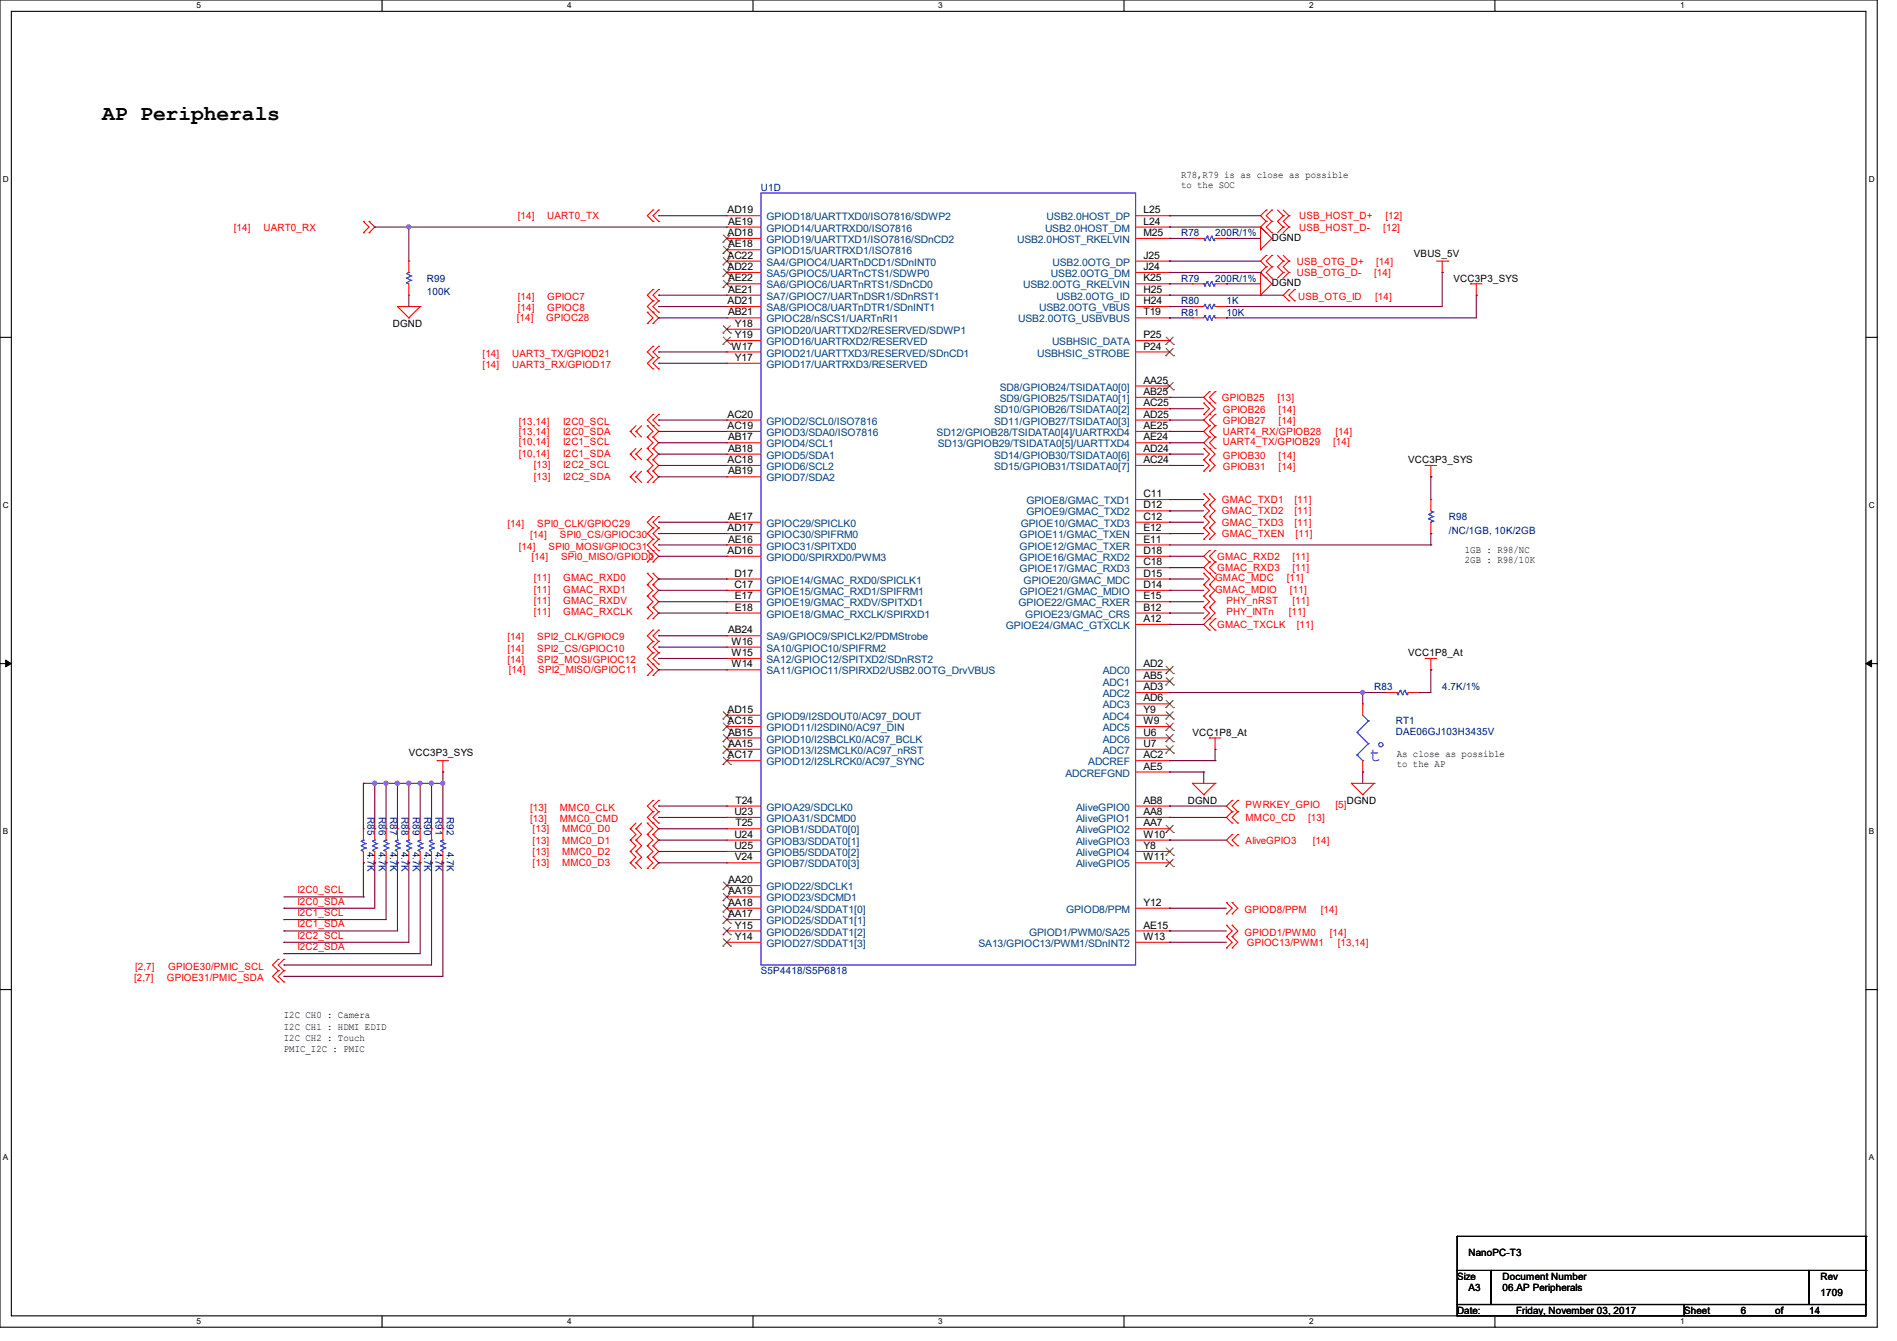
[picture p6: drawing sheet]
<svg xmlns="http://www.w3.org/2000/svg" width="297mm" height="210mm" viewBox="0 0 297 210" stroke-linecap="round" stroke-linejoin="round" font-family="sans-serif">
<path d="M0 0h293.9v207.9h-293.9zM1.8 1.8h290.3v204.3h-290.3z" fill="none" stroke="#000" stroke-width=".17"/>
<g fill="#fff">
<path d="M30.8 .2h.7v1.4h-.7z"/>
<path d="M30.8 206.2h.7v1.4h-.7z"/>
</g>
<path d="M59.8 0v1.8M59.8 206.1v1.8" fill="none" stroke="#000" stroke-width=".17"/>
<g fill="#fff">
<path d="M88.8 .2h.7v1.4h-.7z"/>
<path d="M88.8 206.2h.7v1.4h-.7z"/>
</g>
<path d="M117.9 0v1.8M117.9 206.1v1.8" fill="none" stroke="#000" stroke-width=".17"/>
<g fill="#fff">
<path d="M146.9 .2h.7v1.4h-.7z"/>
<path d="M146.9 206.2h.7v1.4h-.7z"/>
</g>
<path d="M176 0v1.8M176 206.1v1.8" fill="none" stroke="#000" stroke-width=".17"/>
<g fill="#fff">
<path d="M205 .2h.7v1.4h-.7z"/>
<path d="M205 206.2h.7v1.4h-.7z"/>
</g>
<path d="M234.1 0v1.8M234.1 206.1v1.8" fill="none" stroke="#000" stroke-width=".17"/>
<g fill="#fff">
<path d="M263.1 .2h.6v1.4h-.6z"/>
<path d="M263.1 206.2h.6v1.4h-.6z"/>
<path d="M.5 27.3h.9v1.4h-.9z"/>
<path d="M292.6 27.3h.9v1.4h-.9z"/>
<path d="M.5 78.4h.9v1.4h-.9z"/>
<path d="M292.6 78.4h.9v1.4h-.9z"/>
</g>
<path d="M0 52.8h1.8M292.1 52.8h1.8" fill="none" stroke="#000" stroke-width=".17"/>
<g fill="#fff">
<path d="M.5 129.5h.8v1.4h-.8z"/>
<path d="M292.6 129.5h.8v1.4h-.8z"/>
</g>
<path d="M0 103.9h1.8M292.1 103.9h1.8" fill="none" stroke="#000" stroke-width=".17"/>
<path d="M.9 103.4l.9 .5-.9 .5zM292.1 103.9l.9-.5v1z" fill="#000" stroke="#000" stroke-width=".16"/>
<g fill="#fff">
<path d="M.5 180.5h.8v1.4h-.8z"/>
<path d="M292.6 180.5h.8v1.4h-.8z"/>
</g>
<g fill="none" stroke="#000" stroke-width=".17">
<path d="M0 155h1.8M292.1 155h1.8M228.1 199h5.4v5.3h-5.4zM228.1 193.6h.1M228.1 193.6v5.4M228.1 193.6h64M233.5 199h49.8v5.3h-49.8zM283.3 199h8.8v5.3h-8.8zM292.1 193.6h.1M292.1 199h.1M292.1 193.6v5.4M228.1 204.3h35.6v1.8h-35.6z"/>
<path d="M263.7 204.3h28.4v1.8h-28.4z"/>
</g>
<g fill="none" stroke="#f00" stroke-width=".17">
<path d="M56.9 34.7h.1M56.9 36.4h.1M56.9 34.7l.9 .9-.9 .8M57.8 36.4h.1M57.8 34.7h.1M57.8 34.7l.9 .9-.9 .8M102.2 32.9h.1M102.2 34.7h.1M102.2 32.9l-.9 .9 .9 .9M103.1 32.9h.1M103.1 34.7h.1M103.1 32.9l-.9 .9 .9 .9"/>
<path d="M113.8 33.8h.1M113.8 35.6h.1M113.8 37.3h.1M113.8 39.1h.1M113.8 33.8h5.3M113.8 35.6h5.3M113.8 37.3h5.3M113.8 39.1h5.3M177.8 33.8h5.3M177.8 35.6h5.3M177.8 37.3h5.3M183.1 33.8h.1"/>
<path d="M183.1 35.6h.1M183.1 37.3h.1M186.7 37.3h.1M186.7 37.3h1.8M190.2 37.3h1.8M192 37.3h.1M197.4 35.6h.1M197.4 39.1h.1M197.4 35.6v3.5M197.4 35.6l1.7 1.7M198.2 32.9h.1M198.2 34.7h.1"/>
<path d="M198.2 36.4h.1M198.2 32.9l-.8 .9 .8 .9M198.2 34.7l-.8 .9M199.1 37.3h.1M199.1 34.7h.1M199.1 32.9h.1M199.1 36.4h.1M199.1 37.3l-1.7 1.8M199.1 32.9l-.9 .9 .9 .9M199.1 34.7l-.9 .9 .9 .8M200 32.9l.9 .9M200.9 33.8h.1"/>
<path d="M200.9 35.6h.1M200.9 33.8l-.9 .9 .9 .9M200.9 32.9l.9 .9M200.9 35.6l-.9 .8M201.8 33.8h.1M201.8 35.6h.1M201.8 33.8l-.9 .9 .9 .9M201.8 35.6l-.9 .8M62.2 48h.1M62.2 48h3.6M62.2 48l1.8 1.8M64 49.8h.1"/>
<path d="M64 46.2h.1M64 40.9h.1M64 40.9v1.8M64 44.4v1.8M65.8 48h.1M65.8 48l-1.8 1.8M101.3 50.7h.1M101.3 48.9h.1M101.3 48.9l.9 .9-.9 .9M102.2 54.2h.1M102.2 56h.1M102.2 48.9h.1"/>
<path d="M102.2 50.7h.1M102.2 45.3h.1M102.2 47.1h.1M102.2 57.8h.1M102.2 54.2l-.9 .9 .9 .9M102.2 47.1l-.9 .9 1.8 1.8-.9 .9M102.2 45.3l-.9 .9 .9 .9M102.2 56l-.9 .9 .9 .9M103.1 54.2h.1M103.1 56h.1M103.1 45.3h.1M103.1 47.1h.1"/>
<path d="M103.1 57.8h.1M103.1 48.9h.1M103.1 54.2l-.9 .9 .9 .9M103.1 45.3l-.9 .9 .9 .9M103.1 56l-.9 .9 .9 .9M103.1 47.1l-.9 .9 .9 .9M113.8 40.9h.1M113.8 42.7h.1M113.8 44.4h.1M113.8 46.2h.1M113.8 48h.1M113.8 49.8h.1"/>
<path d="M113.8 51.6h.1M113.8 53.3h.1M113.8 55.1h.1M113.8 56.9h.1M113.8 40.9h5.3M113.8 44.4h5.3M113.8 48h5.3M113.8 42.7h5.3M113.8 46.2h5.3M113.8 49.8h5.3M113.8 51.6h5.3M113.8 53.3h5.3"/>
<path d="M113.8 55.1h5.3M113.8 56.9h5.3M177.8 40.9h5.3M177.8 44.4h5.3M177.8 48h5.3M177.8 42.7h5.3M177.8 46.2h5.3M177.8 49.8h5.3M177.8 53.3h5.3M177.8 55.1h5.3M183.1 40.9h.1M183.1 42.7h.1"/>
<path d="M183.1 44.4h.1M183.1 46.2h.1M183.1 48h.1M183.1 49.8h.1M183.1 53.3h.1M183.1 55.1h.1M186.7 44.4h.1M186.7 48h.1M186.7 49.8h.1M186.7 44.4h1.8M186.7 48h1.8M186.7 49.8h1.8"/>
<path d="M190.2 44.4h1.8M190.2 48h1.8M190.2 49.8h1.8M192 44.4h.1M192 48h.1M192 49.8h.1M197.4 42.7h.1M197.4 46.2h.1M197.4 42.7v3.5M197.4 42.7l1.7 1.7M198.2 40h.1M198.2 41.8h.1"/>
<path d="M198.2 43.6h.1M198.2 40l-.8 .9 .8 .9M198.2 41.8l-.8 .9M199.1 44.4h.1M199.1 41.8h.1M199.1 40h.1M199.1 43.6h.1M199.1 44.4l-1.7 1.8M199.1 40l-.9 .9 .9 .9M199.1 41.8l-.9 .9 .9 .9M200 40l.9 .9M200.9 40.9h.1"/>
<path d="M200.9 42.7h.1M200.9 42.7l-.9 .9M200.9 40.9l-.9 .9 .9 .9M200.9 40l.9 .9M201.8 40.9h.1M201.8 42.7h.1M201.8 45.3h.1M201.8 47.1h.1M201.8 45.3l-.9 .9 .9 .9M201.8 40.9l-.9 .9 .9 .9M201.8 42.7l-.9 .9M202.7 47.1h.1"/>
<path d="M202.7 45.3h.1M202.7 45.3l-.9 .9 .9 .9M224.9 40.9h1.8M225.8 42.7h.1M225.8 40.9v1.8M226.7 40.9h.1M230.3 44.4h.1M230.3 44.4h1.7M231.1 46.2h.1M231.1 44.4v1.8M98.7 67.6h.1M98.7 71.1h.1"/>
<path d="M98.7 74.7h.1M98.7 67.6l.9 .9M98.7 71.1l.9 .9M98.7 74.7l.9 .9M99.6 67.6h.1M99.6 71.1h.1M99.6 74.7h.1M99.6 70.2l-.9 .9M99.6 67.6l.9 .9M99.6 66.7l-.9 .9M99.6 73.8l-.9 .9M99.6 71.1l.9 .9"/>
<path d="M99.6 74.7l.9 .9M100.5 66.7l-.9 .9M100.5 70.2l-.9 .9M100.5 73.8l-.9 .9M101.3 68.5h.1M101.3 66.7h.1M101.3 72h.1M101.3 70.2h.1M101.3 73.8h.1M101.3 75.6h.1M101.3 66.7l.9 .9-.9 .9M101.3 70.2l.9 .9-.9 .9"/>
<path d="M101.3 68.5l.9 .8-.9 .9M101.3 72l.9 .9-.9 .9M101.3 73.8l.9 .9-.9 .9M102.2 64.9h.1M102.2 66.7h.1M102.2 68.5h.1M102.2 70.2h.1M102.2 72h.1M102.2 73.8h.1M102.2 75.6h.1M102.2 64.9l-.9 .9 1.8 1.8-.9 .9M102.2 70.2l.9 .9-.9 .9"/>
<path d="M102.2 68.5l.9 .8-.9 .9M102.2 72l.9 .9-.9 .9M102.2 73.8l.9 .9-.9 .9M103.1 64.9h.1M103.1 66.7h.1M103.1 64.9l-.9 .9 .9 .9M113.8 67.6h.1M113.8 65.8h.1M113.8 71.1h.1M113.8 69.3h.1M113.8 74.7h.1M113.8 72.9h.1"/>
<path d="M113.8 72.9h5.3M113.8 67.6h5.3M113.8 65.8h5.3M113.8 71.1h5.3M113.8 69.3h5.3M113.8 74.7h5.3M177.8 72.9h5.3M177.8 67.6h5.3M177.8 65.8h5.3M177.8 71.1h5.3M177.8 69.3h5.3M177.8 60.5h5.3"/>
<path d="M177.8 62.2h5.3M177.8 64h5.3M177.8 78.2h5.3M183.1 60.5h.1M183.1 62.2h.1M183.1 64h.1M183.1 65.8h.1M183.1 67.6h.1M183.1 69.3h.1M183.1 71.1h.1M183.1 72.9h.1M183.1 78.2h.1"/>
<path d="M188.5 70.2h.1M188.5 72h.1M188.5 73.8h.1M188.5 63.1h.1M188.5 64.9h.1M188.5 79.1h.1M188.5 77.3h.1M188.5 70.2l.9 .9-.9 .9M188.5 72l.9 .9-.9 .9M188.5 63.1l.9 .9-.9 .9M188.5 79.1l.9 .9-.9 .9M188.5 77.3l.9 .9-.9 .9"/>
<path d="M189.4 70.2h.1M189.4 68.5h.1M189.4 72h.1M189.4 73.8h.1M189.4 66.7h.1M189.4 64.9h.1M189.4 63.1h.1M189.4 61.3h.1M189.4 79.1h.1M189.4 77.3h.1M189.4 68.5l-.9 .8 1.7 1.8-.8 .9M189.4 72l.8 .9-.8 .9"/>
<path d="M189.4 66.7l-.9 .9 .9 .9M189.4 61.3l-.9 .9 1.7 1.8-1.7 1.8 .9 .9M189.4 79.1l.8 .9-.8 .9M189.4 77.3l.8 .9-.8 .9M190.2 68.5h.1M190.2 70.2h.1M190.2 66.7h.1M190.2 64.9h.1M190.2 63.1h.1M190.2 61.3h.1M190.2 68.5l-.8 .8 .8 .9M190.2 66.7l-.8 .9 .8 .9"/>
<path d="M190.2 64.9l-.8 .9 .8 .9M190.2 61.3l-.8 .9 .8 .9M223.1 72.9h.1M223.1 72.9h1.8M224 74.7h.1M224 78.2h.1M224 72.9v1.8M224 78.2v1.8M101.3 88h.1M101.3 86.2h.1M101.3 95.1h.1M101.3 96.9h.1"/>
<path d="M101.3 93.3h.1M101.3 89.8h.1M101.3 91.6h.1M101.3 86.2l.9 .9-.9 .9M101.3 95.1l.9 .9-.9 .9M101.3 93.3l.9 .9-.9 .9M101.3 89.8l.9 .9-.9 .9M101.3 91.6l.9 .9-.9 .8M102.2 80.9h.1M102.2 82.7h.1M102.2 84.5h.1M102.2 86.2h.1"/>
<path d="M102.2 88h.1M102.2 98.7h.1M102.2 96.9h.1M102.2 95.1h.1M102.2 93.3h.1M102.2 91.6h.1M102.2 89.8h.1M102.2 80.9l-.9 .9 .9 .9M102.2 82.7l-.9 .9 .9 .9M102.2 84.5l-.9 .8 1.8 1.8-.9 .9M102.2 98.7l-.9 .9 .9 .9M102.2 95.1l.9 .9-.9 .9"/>
<path d="M102.2 93.3l.9 .9-.9 .9M102.2 89.8l.9 .9-.9 .9M102.2 91.6l.9 .9-.9 .8M103.1 80.9h.1M103.1 82.7h.1M103.1 84.5h.1M103.1 86.2h.1M103.1 98.7h.1M103.1 80.9l-.9 .9 .9 .9M103.1 82.7l-.9 .9 .9 .9M103.1 84.5l-.9 .8 .9 .9M103.1 98.7l-.9 .9 .9 .9"/>
<path d="M113.8 85.3h.1M113.8 87.1h.1M113.8 81.8h.1M113.8 83.6h.1M113.8 99.6h.1M113.8 90.7h.1M113.8 92.5h.1M113.8 96h.1M113.8 94.2h.1M113.8 85.3h5.3M113.8 87.1h5.3M113.8 81.8h5.3"/>
<path d="M113.8 83.6h5.3M113.8 99.6h5.3M113.8 90.7h5.3M113.8 92.5h5.3M113.8 96h5.3M113.8 94.2h5.3M177.8 85.3h5.3M177.8 87.1h5.3M177.8 81.8h5.3M177.8 83.6h5.3M177.8 80h5.3M177.8 90.7h5.3"/>
<path d="M177.8 92.5h5.3M177.8 88.9h5.3M177.8 96h5.3M177.8 94.2h5.3M177.8 97.8h5.3M183.1 80h.1M183.1 81.8h.1M183.1 83.6h.1M183.1 85.3h.1M183.1 87.1h.1M183.1 88.9h.1M183.1 90.7h.1"/>
<path d="M183.1 92.5h.1M183.1 94.2h.1M183.1 96h.1M183.1 97.8h.1M188.5 80.9h.1M188.5 82.7h.1M188.5 84.5h.1M188.5 91.6h.1M188.5 89.8h.1M188.5 93.3h.1M188.5 96.9h.1M188.5 95.1h.1"/>
<path d="M188.5 80.9l.9 .9-.9 .9M188.5 82.7l.9 .9-.9 .9M188.5 89.8l.9 .9-.9 .9M188.5 91.6l.9 .9-.9 .8M188.5 95.1l.9 .9-.9 .9M188.5 93.3l.9 .9-.9 .9M189.4 80.9h.1M189.4 82.7h.1M189.4 84.5h.1M189.4 96.9h.1M189.4 98.7h.1M189.4 88h.1"/>
<path d="M189.4 89.8h.1M189.4 91.6h.1M189.4 93.3h.1M189.4 86.2h.1M189.4 95.1h.1M189.4 80.9l.8 .9-.8 .9M189.4 82.7l.8 .9-.8 .9M189.4 95.1l.8 .9-1.7 1.8 .9 .9M189.4 88l-.9 .9 1.7 1.8-.8 .9M189.4 91.6l.8 .9-.8 .8M189.4 86.2l-.9 .9 .9 .9M189.4 93.3l.8 .9-.8 .9"/>
<path d="M190.2 98.7h.1M190.2 96.9h.1M190.2 89.8h.1M190.2 88h.1M190.2 86.2h.1M190.2 96.9l-.8 .9 .8 .9M190.2 88l-.8 .9 .8 .9M190.2 86.2l-.8 .9 .8 .9M224 83.6h.1M224 81.8v1.8M68.5 119.1h.1M68.5 119.1h1.7"/>
<path d="M69.3 119.1v1.8M101.3 105.8h.1M101.3 104h.1M101.3 104l.9 .9-.9 .9M102.2 100.5h.1M102.2 102.2h.1M102.2 104h.1M102.2 105.8h.1M102.2 100.5l-.9 .8 .9 .9M102.2 102.2l-.9 .9 1.8 1.8-.9 .9M103.1 100.5h.1M103.1 102.2h.1"/>
<path d="M103.1 104h.1M103.1 100.5l-.9 .8 .9 .9M103.1 102.2l-.9 .9 .9 .9M113.8 103.1h.1M113.8 104.9h.1M113.8 101.3h.1M113.8 112h.1M113.8 113.8h.1M113.8 115.6h.1M113.8 117.3h.1M113.8 119.1h.1M113.8 119.1h5.3"/>
<path d="M113.8 103.1h5.3M113.8 115.6h5.3M113.8 104.9h5.3M113.8 101.3h5.3M113.8 112h5.3M113.8 113.8h5.3M113.8 117.3h5.3M177.8 119.1h5.3M177.8 115.6h5.3M177.8 104.9h5.3M177.8 112h5.3M177.8 113.8h5.3"/>
<path d="M177.8 117.3h5.3M177.8 106.7h5.3M177.8 108.5h5.3M177.8 110.2h5.3M183.1 104.9h.1M183.1 106.7h.1M183.1 108.5h.1M183.1 110.2h.1M183.1 112h.1M183.1 113.8h.1M183.1 115.6h.1M183.1 117.3h.1"/>
<path d="M183.1 119.1h.1M189.4 115.6h.1M189.4 115.6h1.7M190.2 117.3h.1M190.2 115.6v1.7M213.4 110.2h.1M213.4 110.2v1.8M213.4 119.1v1.8M216.9 108.5h.1M216.9 108.5h1.8M220.5 108.5h1.8M222.3 108.5h.1"/>
<path d="M223.1 103.1h.1M223.1 103.1h1.8M224 104.9h.1M224 103.1v1.8M56.9 135.1h.1M56.9 129.8h.1M56.9 129.8v1.8M56.9 133.4v1.7M58.7 135.1h.1M58.7 129.8h.1M58.7 129.8v1.8M58.7 133.4v1.7"/>
<path d="M60.5 135.1h.1M60.5 129.8h.1M60.5 129.8v1.8M60.5 133.4v1.7M62.2 135.1h.1M62.2 129.8h.1M62.2 129.8v1.8M62.2 133.4v1.7M64 135.1h.1M64 129.8h.1M64 129.8v1.8M64 133.4v1.7"/>
<path d="M65.8 135.1h.1M65.8 129.8h.1M65.8 129.8v1.8M65.8 133.4v1.7M67.6 135.1h.1M67.6 129.8h.1M67.6 129.8v1.8M67.6 133.4v1.7M69.3 120.9h.1M69.3 135.1h.1M69.3 129.8h.1M69.3 129.8v1.8"/>
<path d="M69.3 133.4v1.7M98.7 129.8h.1M98.7 131.6h.1M98.7 133.4h.1M98.7 135.1h.1M98.7 131.6l.9 .9-.9 .9M98.7 133.4l.9 .8-.9 .9M98.7 129.8l.9 .9-.9 .9M98.7 135.1l.9 .9M99.6 129.8h.1M99.6 131.6h.1M99.6 133.4h.1"/>
<path d="M99.6 135.1h.1M99.6 133.4l.9 .8-.9 .9M99.6 131.6l.9 .9-.9 .9M99.6 128.9l-.9 .9M99.6 129.8l.9 .9-.9 .9M99.6 135.1l.9 .9M100.5 128.9l-.9 .9M101.3 130.7h.1M101.3 128.9h.1M101.3 132.5h.1M101.3 134.2h.1M101.3 136h.1"/>
<path d="M101.3 128.9l.9 .9-.9 .9M101.3 132.5l.9 .9-.9 .8M101.3 130.7l.9 .9-.9 .9M101.3 134.2l.9 .9-.9 .9M102.2 125.3h.1M102.2 127.1h.1M102.2 128.9h.1M102.2 130.7h.1M102.2 132.5h.1M102.2 134.2h.1M102.2 136h.1M102.2 132.5l.9 .9-.9 .8"/>
<path d="M102.2 130.7l.9 .9-.9 .9M102.2 127.1l-.9 .9 1.8 1.8-.9 .9M102.2 125.3l-.9 .9 .9 .9M102.2 134.2l.9 .9-.9 .9M103.1 125.3h.1M103.1 127.1h.1M103.1 128.9h.1M103.1 125.3l-.9 .9 .9 .9M103.1 127.1l-.9 .9 .9 .9M113.8 133.4h.1M113.8 135.1h.1M113.8 126.2h.1"/>
<path d="M113.8 128h.1M113.8 138.7h.1M113.8 129.8h.1M113.8 131.6h.1M113.8 133.4h5.3M113.8 135.1h5.3M113.8 126.2h5.3M113.8 128h5.3M113.8 138.7h5.3M113.8 129.8h5.3M113.8 131.6h5.3M177.8 133.4h5.3"/>
<path d="M177.8 135.1h5.3M177.8 126.2h5.3M177.8 128h5.3M177.8 129.8h5.3M177.8 131.6h5.3M177.8 120.9h5.3M183.1 120.9h.1M183.1 126.2h.1M183.1 128h.1M183.1 129.8h.1M183.1 131.6h.1M183.1 133.4h.1"/>
<path d="M183.1 135.1h.1M186.7 122.7h.1M186.7 122.7h3.5M186.7 122.7l1.8 1.8M188.5 124.5h.1M190.2 122.7h.1M190.2 122.7l-1.7 1.8M192.9 127.1h.1M192.9 125.3h.1M192.9 128.9h.1M192.9 130.7h.1M192.9 132.5h.1"/>
<path d="M192.9 127.1l-.9 .9 .9 .9M192.9 125.3l-.9 .9 .9 .9M192.9 130.7l-.9 .9 .9 .9M193.8 125.3h.1M193.8 127.1h.1M193.8 128.9h.1M193.8 132.5h.1M193.8 130.7h.1M193.8 125.3l-.9 .9 .9 .9M193.8 127.1l-.9 .9 .9 .9M193.8 130.7l-.9 .9 .9 .9M211.6 122.7h.1"/>
<path d="M211.6 122.7h3.5M211.6 122.7l1.8 1.8M213.4 124.5h.1M213.4 120.9h.1M215.1 122.7h.1M215.1 122.7l-1.7 1.8M43.6 152h.1M43.6 153.8h.1M43.6 150.2h.1M43.6 150.2l-.9 .9 .9 .9M43.6 152l-.9 .9 .9 .9M44.5 152h.1"/>
<path d="M44.5 153.8h.1M44.5 150.2h.1M44.5 152l-.9 .9 .9 .9M44.5 150.2l-.9 .9 .9 .9M113.8 142.2h.1M113.8 144h.1M113.8 145.8h.1M113.8 147.6h.1M113.8 140.5h.1M113.8 142.2h5.3M113.8 144h5.3M113.8 145.8h5.3"/>
<path d="M113.8 147.6h5.3M113.8 140.5h5.3M177.8 142.2h5.3M177.8 145.8h5.3M177.8 147.6h5.3M183.1 145.8h.1M183.1 147.6h.1M183.1 142.2h.1M192 146.7h.1M192 148.5h.1M192 144.9h.1M192 141.4h.1"/>
<path d="M192 143.1h.1M192 146.7l.9 .9-.9 .9M192 144.9l.9 .9-.9 .9M192 141.4l.9 .8-.9 .9M192.9 146.7h.1M192.9 148.5h.1M192.9 144.9h.1M192.9 141.4h.1M192.9 143.1h.1M192.9 146.7l.9 .9-.9 .9M192.9 144.9l.9 .9-.9 .9M192.9 141.4l.9 .8-.9 .9"/>
</g>
<g fill="none" stroke="#00f" stroke-width=".17">
<path d="M119.1 30.2h58.7v120.9h-58.7zM188.5 37.3h.1M188.5 37.3l.1 .4M188.6 37.7h.1M189 37h.1M189 37l.4 .7M189 37l-.4 .7M189.4 37.7h.1M189.7 37h.1M189.7 37l.4 .7M189.7 37l-.3 .7M190.1 37.7h.1"/>
<path d="M190.2 37.3l-.1 .4M63.7 44.3h.1M63.7 43.6h.1M63.7 42.8h.1M63.7 44.3l.3 .1M63.7 43.6l.6 .3M63.7 42.8l.6 .4M64 42.7h.1M64 42.7l-.3 .1M64.3 43.9h.1M64.3 43.2h.1M64.3 43.9l-.6 .4"/>
<path d="M64.3 43.2l-.6 .4M188.5 44.4h.1M188.5 44.4l.1 .4M188.6 44.8h.1M188.6 47.7h.1M188.6 49.4h.1M188.6 47.7l-.1 .3M188.6 47.7l.4 .6M188.6 49.4l-.1 .4M188.6 49.4l.4 .7M189 44.1h.1M189 48.3h.1"/>
<path d="M189 50.1h.1M189 44.1l.4 .7M189 44.1l-.4 .7M189.4 44.8h.1M189.4 47.7h.1M189.4 49.4h.1M189.4 47.7l-.4 .6M189.4 47.7l.3 .6M189.4 49.4l-.4 .7M189.4 49.4l.3 .7M189.7 44.1h.1M189.7 48.3h.1"/>
<path d="M189.7 50.1h.1M189.7 44.1l.4 .7M189.7 44.1l-.3 .7M190.1 44.8h.1M190.1 47.7h.1M190.1 49.4h.1M190.1 47.7l-.4 .6M190.1 47.7l.1 .3M190.1 49.4l-.4 .7M190.1 49.4l.1 .4M190.2 48h.1M190.2 49.8h.1"/>
<path d="M190.2 44.4l-.1 .4M223.7 80.6h.1M223.7 81.2h.1M223.7 80.6l.7 .3M223.7 81.2l.7 .4M224 81.8h.1M224 80l.4 .2M224.4 80.2h.1M224.4 80.9h.1M224.4 81.6h.1M224.4 80.2l-.7 .4M224.4 80.9l-.7 .3"/>
<path d="M224.4 81.6l-.4 .2M212.5 114.7h.1M212.5 118.2h.1M212.5 114.7l1.7 1.8M212.5 118.2l.9 .9M213.4 119.1h.1M213.4 112l.8 .9M214.2 112.9h.1M214.2 116.5h.1M214.2 112.9l-1.7 1.8M214.2 116.5l-1.7 1.7M218.7 108.5h.1"/>
<path d="M218.7 108.5l.2 .3M218.9 108.8h.1M219.2 108.1h.1M219.2 108.1l.4 .7M219.2 108.1l-.3 .7M219.6 108.8h.1M219.9 108.1h.1M219.9 108.1l.4 .7M219.9 108.1l-.3 .7M220.3 108.8h.1M220.5 108.5l-.2 .3M56.6 133.2h.1"/>
<path d="M56.6 132.5h.1M56.6 131.7h.1M56.6 133.2l.3 .2M56.6 132.5l.6 .3M56.6 131.7l.6 .4M56.9 131.6h.1M56.9 131.6l-.3 .1M57.2 132.8h.1M57.2 132.1h.1M57.2 132.8l-.6 .4M57.2 132.1l-.6 .4M58.3 133.2h.1"/>
<path d="M58.3 132.5h.1M58.3 131.7h.1M58.3 133.2l.4 .2M58.3 132.5l.7 .3M58.3 131.7l.7 .4M58.7 131.6h.1M58.7 131.6l-.4 .1M59 132.8h.1M59 132.1h.1M59 132.8l-.7 .4M59 132.1l-.7 .4M60.1 133.2h.1"/>
<path d="M60.1 132.5h.1M60.1 131.7h.1M60.1 133.2l.4 .2M60.1 132.5l.7 .3M60.1 131.7l.7 .4M60.5 131.6h.1M60.5 131.6l-.4 .1M60.8 132.8h.1M60.8 132.1h.1M60.8 132.8l-.7 .4M60.8 132.1l-.7 .4M61.9 133.2h.1"/>
<path d="M61.9 132.5h.1M61.9 131.7h.1M61.9 133.2l.3 .2M61.9 132.5l.7 .3M61.9 131.7l.7 .4M62.2 131.6h.1M62.2 131.6l-.3 .1M62.6 132.8h.1M62.6 132.1h.1M62.6 132.8l-.7 .4M62.6 132.1l-.7 .4M63.7 133.2h.1"/>
<path d="M63.7 132.5h.1M63.7 131.7h.1M63.7 133.2l.3 .2M63.7 132.5l.6 .3M63.7 131.7l.6 .4M64 131.6h.1M64 131.6l-.3 .1M64.3 132.8h.1M64.3 132.1h.1M64.3 132.8l-.6 .4M64.3 132.1l-.6 .4M65.4 133.2h.1"/>
<path d="M65.4 132.5h.1M65.4 131.7h.1M65.4 133.2l.4 .2M65.4 132.5l.7 .3M65.4 131.7l.7 .4M65.8 131.6h.1M65.8 131.6l-.4 .1M66.1 132.8h.1M66.1 132.1h.1M66.1 132.8l-.7 .4M66.1 132.1l-.7 .4M67.2 133.2h.1"/>
<path d="M67.2 132.5h.1M67.2 131.7h.1M67.2 133.2l.4 .2M67.2 132.5l.7 .3M67.2 131.7l.7 .4M67.6 131.6h.1M67.6 131.6l-.4 .1M67.9 132.8h.1M67.9 132.1h.1M67.9 132.8l-.7 .4M67.9 132.1l-.7 .4M69 133.2h.1"/>
<path d="M69 132.5h.1M69 131.7h.1M69 133.2l.3 .2M69 132.5l.7 .3M69 131.7l.7 .4M69.3 131.6h.1M69.3 131.6l-.3 .1M69.7 132.8h.1M69.7 132.1h.1M69.7 132.8l-.7 .4M69.7 132.1l-.7 .4"/>
<circle cx="216.2" cy="116.6" r=".34"/>
</g>
<g fill="none" stroke="#7f3f00" stroke-width=".16">
<path d="M113.2 37.9h.1M113.2 39.7h.1M113.2 36.8l1.2 1.1M113.2 38.6l1.2 1.1M114.3 36.8l-1.1 1.1M114.3 38.6l-1.1 1.1M114.4 37.9h.1M114.4 39.7h.1M113.2 41.5h.1M113.2 43.3h.1M113.2 45h.1M113.2 52.2h.1"/>
<path d="M113.2 53.9h.1M113.2 40.3l1.2 1.2M113.2 42.1l1.2 1.2M113.2 43.9l1.2 1.1M113.2 51l1.2 1.2M113.2 52.8l1.2 1.1M114.3 40.3l-1.1 1.2M114.3 42.1l-1.1 1.2M114.3 43.9l-1.1 1.1M114.3 51l-1.1 1.2M114.3 52.8l-1.1 1.1M114.4 41.5h.1"/>
<path d="M114.4 43.3h.1M114.4 45h.1M114.4 52.2h.1M114.4 53.9h.1M182.5 53.9h.1M182.5 55.7h.1M182.6 52.8l1.1 1.1M182.6 54.6l1.1 1.1M182.6 59.9l1.1 1.1M183.7 52.8l-1.2 1.1M183.7 54.6l-1.2 1.1M183.7 59.9l-1.2 1.1"/>
<path d="M183.7 53.9h.1M183.7 55.7h.1M182.5 61h.1M183.7 61h.1M113.2 112.6h.1M113.2 114.4h.1M113.2 116.2h.1M113.2 117.9h.1M113.2 119.7h.1M113.2 111.5l1.2 1.1M113.2 113.2l1.2 1.2M113.2 115l1.2 1.2"/>
<path d="M113.2 116.8l1.2 1.1M113.2 118.6l1.2 1.1M114.3 111.5l-1.1 1.1M114.3 113.2l-1.1 1.2M114.3 115l-1.1 1.2M114.3 116.8l-1.1 1.1M114.3 118.6l-1.1 1.1M114.4 112.6h.1M114.4 114.4h.1M114.4 116.2h.1M114.4 117.9h.1M114.4 119.7h.1"/>
<path d="M182.5 105.5h.1M182.5 107.3h.1M182.5 110.8h.1M182.5 112.6h.1M182.5 114.4h.1M182.5 116.2h.1M182.5 117.9h.1M182.6 104.4l1.1 1.1M182.6 106.1l1.1 1.2M182.6 109.7l1.1 1.1M182.6 111.5l1.1 1.1M182.6 113.2l1.1 1.2"/>
<path d="M182.6 115l1.1 1.2M182.6 116.8l1.1 1.1M183.7 104.4l-1.2 1.1M183.7 106.1l-1.2 1.2M183.7 109.7l-1.2 1.1M183.7 111.5l-1.2 1.1M183.7 113.2l-1.2 1.2M183.7 115l-1.2 1.2M183.7 116.8l-1.2 1.1M183.7 105.5h.1M183.7 107.3h.1M183.7 110.8h.1"/>
<path d="M183.7 112.6h.1M183.7 114.4h.1M183.7 116.2h.1M183.7 117.9h.1M113.2 139.3h.1M113.2 138.1l1.2 1.2M113.2 139.9l1.2 1.2M114.3 138.1l-1.1 1.2M114.3 139.9l-1.1 1.2M114.4 139.3h.1M182.5 130.4h.1M182.5 133.9h.1"/>
<path d="M182.5 135.7h.1M182.6 129.2l1.1 1.2M182.6 132.8l1.1 1.1M182.6 134.6l1.1 1.1M183.7 129.2l-1.2 1.2M183.7 132.8l-1.2 1.1M183.7 134.6l-1.2 1.1M183.7 130.4h.1M183.7 133.9h.1M183.7 135.7h.1M113.2 142.8h.1M113.2 144.6h.1"/>
<path d="M113.2 146.4h.1M113.2 148.2h.1M113.2 141.1h.1M113.2 141.7l1.2 1.1M113.2 143.5l1.2 1.1M113.2 145.2l1.2 1.2M113.2 147l1.2 1.2M114.3 141.7l-1.1 1.1M114.3 143.5l-1.1 1.1M114.3 145.2l-1.1 1.2M114.3 147l-1.1 1.2M114.4 142.8h.1"/>
<path d="M114.4 144.6h.1M114.4 146.4h.1M114.4 148.2h.1M114.4 141.1h.1"/>
</g>
<g fill="none" stroke="#7f003f" stroke-width=".17">
<path d="M58.7 35.6h.1M58.7 35.6h55.1M64 35.6h.1M64 35.6v5.3M103.1 33.8h.1M103.1 33.8h10.7M183.1 33.8h.1M183.1 35.6h.1M183.1 37.3h.1M183.1 33.8h14.3M183.1 35.6h14.3M183.1 37.3h3.6"/>
<path d="M192 37.3h.1M192 37.3h5.4M64 48h.1M64 46.2v1.8M103.1 55.1h.1M103.1 49.8h.1M103.1 46.2h.1M103.1 56.9h.1M103.1 48h.1M103.1 55.1h10.7M103.1 49.8h10.7M103.1 46.2h10.7"/>
<path d="M103.1 48h10.7M103.1 56.9h10.7M183.1 44.4h.1M183.1 49.8h.1M183.1 40.9h.1M183.1 42.7h.1M183.1 46.2h.1M183.1 48h.1M183.1 49.8h3.6M183.1 44.4h3.6M183.1 40.9h14.3M183.1 42.7h14.3"/>
<path d="M183.1 46.2h17.8M183.1 48h3.6M192 49.8h.1M192 44.4h.1M192 48h.1M192 44.4h5.4M225.8 42.7h.1M225.8 42.7v5.3h-33.8M231.1 46.2h.1M231.1 46.2v3.6h-39.1M103.1 72.9h.1M103.1 74.7h.1"/>
<path d="M103.1 65.8h.1M103.1 67.6h.1M103.1 69.3h.1M103.1 71.1h.1M103.1 72.9h10.7M103.1 74.7h10.7M103.1 65.8h10.7M103.1 67.6h10.7M103.1 69.3h10.7M103.1 71.1h10.7M183.1 69.3h.1M183.1 71.1h.1"/>
<path d="M183.1 72.9h.1M183.1 67.6h.1M183.1 65.8h.1M183.1 62.2h.1M183.1 64h.1M183.1 78.2h.1M183.1 72.9h5.4M183.1 65.8h5.4M183.1 67.6h5.4M183.1 69.3h5.4M183.1 71.1h5.4M183.1 62.2h5.4"/>
<path d="M183.1 64h5.4M183.1 78.2h5.4M224 74.7h.1M224 74.7v3.5M103.1 81.8h.1M103.1 83.6h.1M103.1 85.3h.1M103.1 87.1h.1M103.1 99.6h.1M103.1 96h.1M103.1 94.2h.1M103.1 90.7h.1"/>
<path d="M103.1 92.5h.1M103.1 81.8h10.7M103.1 83.6h10.7M103.1 85.3h10.7M103.1 87.1h10.7M103.1 99.6h10.7M103.1 96h10.7M103.1 92.5h10.7M103.1 90.7h10.7M103.1 94.2h10.7M183.1 96h.1M183.1 92.5h.1"/>
<path d="M183.1 90.7h.1M183.1 83.6h.1M183.1 80h.1M183.1 97.8h.1M183.1 88.9h.1M183.1 87.1h.1M183.1 81.8h.1M183.1 94.2h.1M183.1 81.8h5.4M183.1 83.6h5.4M183.1 85.3h40.9M183.1 87.1h5.4"/>
<path d="M183.1 96h5.4M183.1 92.5h5.4M183.1 90.7h5.4M183.1 80h5.4M183.1 97.8h5.4M183.1 88.9h5.4M183.1 94.2h5.4M224 85.3h.1M224 83.6h.1M224 83.6v1.7M103.1 101.3h.1M103.1 103.1h.1"/>
<path d="M103.1 104.9h.1M103.1 101.3h10.7M103.1 103.1h10.7M103.1 104.9h10.7M183.1 108.5h.1M183.1 108.5h33.8M183.1 119.1h7.1M190.2 117.3h.1M190.2 119.1h.1M190.2 117.3v1.8M213.4 108.5h.1M213.4 108.5v1.7"/>
<path d="M222.3 108.5h.1M224 104.9h.1M224 104.9v3.6h-1.7M56.9 122.7h.1M56.9 135.1h.1M56.9 122.7h12.4M56.9 122.7v7.1M56.9 135.1v5.4M58.7 122.7h.1M58.7 135.1h.1M58.7 135.1v7.1h-14.2M58.7 122.7v7.1"/>
<path d="M60.5 122.7h.1M60.5 135.1h.1M60.5 135.1v8.9h-16M60.5 122.7v7.1M62.2 122.7h.1M62.2 135.1h.1M62.2 135.1v10.7h-17.7M62.2 122.7v7.1M64 122.7h.1M64 135.1h.1M64 135.1v12.5h-19.5M64 122.7v7.1"/>
<path d="M65.8 135.1h.1M65.8 122.7h.1M65.8 135.1v14.3h-21.3M65.8 122.7v7.1M67.6 122.7h.1M67.6 135.1h.1M67.6 122.7v7.1M67.6 135.1v16h-23.1M69.3 120.9h.1M69.3 122.7h.1M69.3 135.1h.1M69.3 120.9v8.9"/>
<path d="M69.3 135.1v17.8h-24.8M103.1 126.2h.1M103.1 129.8h.1M103.1 131.6h.1M103.1 133.4h.1M103.1 135.1h.1M103.1 128h.1M103.1 128h10.7M103.1 126.2h10.7M103.1 129.8h10.7M103.1 131.6h10.7M103.1 133.4h10.7"/>
<path d="M103.1 135.1h10.7M183.1 128h.1M183.1 126.2h.1M183.1 120.9h.1M183.1 131.6h.1M183.1 128h8.9M183.1 126.2h8.9M183.1 131.6h8.9M183.1 120.9h5.4M188.5 120.9h.1M188.5 120.9v1.8M213.4 120.9h.1"/>
<path d="M213.4 120.9v1.8M44.5 142.2h.1M44.5 144h.1M44.5 145.8h.1M44.5 147.6h.1M44.5 149.4h.1M44.5 151.1h.1M44.5 152.9h.1M44.5 140.5h12.4M56.9 140.5h.1M183.1 147.6h.1M183.1 145.8h.1"/>
<path d="M183.1 142.2h.1M183.1 147.6h8.9M183.1 145.8h8.9M183.1 142.2h8.9"/>
</g>
<g fill="#f0f" stroke="#f0f" stroke-width=".17">
<circle cx="64" cy="35.5" r=".32"/>
<circle cx="64" cy="122.7" r=".32"/>
<circle cx="62.2" cy="122.7" r=".32"/>
<circle cx="58.7" cy="122.7" r=".32"/>
<circle cx="60.4" cy="122.7" r=".32"/>
<circle cx="65.8" cy="122.7" r=".32"/>
<circle cx="69.3" cy="122.7" r=".32"/>
<circle cx="67.5" cy="122.7" r=".32"/>
<circle cx="213.3" cy="108.4" r=".32"/>
</g>
<text font-size="3.3" x="16" y="18.8">AP Peripherals</text>
<text font-size="3.2" fill="#00f" x="214.4" y="119.1">t</text>
<g font-size="1.6" fill="#00007f">
<text x="119.1" y="29.9">U1D</text>
<text x="184.9" y="37">R78</text>
<text x="190.3" y="37">200R/1%</text>
<text x="66.8" y="44.1">R99</text>
<text x="66.8" y="46.2">100K</text>
<text x="184.9" y="44.1">R79</text>
<text x="184.9" y="47.7">R80</text>
<text x="190.3" y="44.1">200R/1%</text>
<text x="192" y="47.7">1K</text>
<text x="184.9" y="49.4">R81</text>
<text x="192" y="49.4">10K</text>
<text x="226.9" y="81.4">R98</text>
<text x="226.9" y="83.6">/NC/1GB, 10K/2GB</text>
<text x="215.1" y="108.1">R83</text>
<text x="218.5" y="113.5">RT1</text>
<text x="225.8" y="108.1">4.7K/1%</text>
<text x="218.5" y="115.1">DAE06GJ103H3435V</text>
<text x="57.5" y="128" transform="rotate(90 57.5 128)">R85</text>
<text x="59.3" y="128" transform="rotate(90 59.3 128)">R86</text>
<text x="61.1" y="128" transform="rotate(90 61.1 128)">R87</text>
<text x="62.9" y="128" transform="rotate(90 62.9 128)">R88</text>
<text x="64.6" y="128" transform="rotate(90 64.6 128)">R89</text>
<text x="66.4" y="128" transform="rotate(90 66.4 128)">R90</text>
<text x="68.2" y="128" transform="rotate(90 68.2 128)">R91</text>
<text x="70" y="128" transform="rotate(90 70 128)">R92</text>
<text x="57.5" y="133.4" transform="rotate(90 57.5 133.4)">4.7K</text>
<text x="59.3" y="133.4" transform="rotate(90 59.3 133.4)">4.7K</text>
<text x="61.1" y="133.4" transform="rotate(90 61.1 133.4)">4.7K</text>
<text x="62.9" y="133.4" transform="rotate(90 62.9 133.4)">4.7K</text>
<text x="64.6" y="133.4" transform="rotate(90 64.6 133.4)">4.7K</text>
<text x="66.4" y="133.4" transform="rotate(90 66.4 133.4)">4.7K</text>
<text x="68.2" y="133.4" transform="rotate(90 68.2 133.4)">4.7K</text>
<text x="70" y="133.4" transform="rotate(90 70 133.4)">4.7K</text>
<text x="119.1" y="152.6">S5P4418/S5P6818</text>
</g>
<g font-size="1.6">
<text x="184.9" y="27.9">R78,R79 is as close as possible</text>
<text x="184.9" y="29.5">to the SOC</text>
<text x="113.9" y="33.4">AD19</text>
<text x="114" y="35.2">AE19</text>
<text x="179" y="33.4">L25</text>
<text x="179" y="35.2">L24</text>
<text x="113.9" y="37">AD18</text>
<text x="113.9" y="40.5">AC22</text>
<text x="114" y="38.7">AE18</text>
<text x="179" y="37">M25</text>
<text x="179" y="40.5">J25</text>
<text x="199.1" y="37.7">DGND</text>
<text x="221.4" y="40.2">VBUS_5V</text>
<text x="113.9" y="42.3">AD22</text>
<text x="113.9" y="47.6">AD21</text>
<text x="114" y="44.1">AE22</text>
<text x="114" y="45.8">AE21</text>
<text x="179" y="42.3">J24</text>
<text x="179" y="44.1">K25</text>
<text x="179" y="45.8">H25</text>
<text x="179" y="47.6">H24</text>
<text x="199.1" y="44.8">DGND</text>
<text x="227.6" y="44.1">VCC3P3_SYS</text>
<text x="61.5" y="51.2">DGND</text>
<text x="114" y="49.4">AB21</text>
<text x="115.1" y="51.2">Y18</text>
<text x="115.1" y="53">Y19</text>
<text x="179" y="49.4">T19</text>
<text x="179" y="53">P25</text>
<text x="114.5" y="54.7">W17</text>
<text x="115.1" y="56.5">Y17</text>
<text x="179" y="54.7">P24</text>
<text x="113.9" y="65.4">AC20</text>
<text x="179" y="60.1">AA25</text>
<text x="179" y="61.8">AB25</text>
<text x="179" y="63.6">AC25</text>
<text x="179" y="65.4">AD25</text>
<text x="113.9" y="67.2">AC19</text>
<text x="114" y="70.7">AB18</text>
<text x="114" y="69">AB17</text>
<text x="179" y="67.2">AE25</text>
<text x="179" y="69">AE24</text>
<text x="179" y="70.7">AD24</text>
<text x="113.9" y="72.5">AC18</text>
<text x="114" y="74.3">AB19</text>
<text x="179" y="72.5">AC24</text>
<text x="179" y="77.9">C11</text>
<text x="220.5" y="72.6">VCC3P3_SYS</text>
<text x="113.9" y="83.2">AD17</text>
<text x="114" y="81.4">AE17</text>
<text x="179" y="79.6">D12</text>
<text x="179" y="81.4">C12</text>
<text x="179" y="83.2">E12</text>
<text x="113.9" y="86.7">AD16</text>
<text x="114" y="85">AE16</text>
<text x="179" y="85">E11</text>
<text x="179" y="86.7">D18</text>
<text x="179" y="88.5">C18</text>
<text x="229.4" y="86.6">1GB : R98/NC</text>
<text x="229.4" y="88.1">2GB : R98/10K</text>
<text x="115" y="90.3">D17</text>
<text x="115" y="92.1">C17</text>
<text x="115.1" y="95.6">E18</text>
<text x="115.1" y="93.9">E17</text>
<text x="179" y="90.3">D15</text>
<text x="179" y="92.1">D14</text>
<text x="179" y="93.9">E15</text>
<text x="179" y="95.6">B12</text>
<text x="114" y="99.2">AB24</text>
<text x="114.5" y="101">W16</text>
<text x="179" y="97.4">A12</text>
<text x="114.5" y="102.7">W15</text>
<text x="114.5" y="104.5">W14</text>
<text x="179" y="104.5">AD2</text>
<text x="179" y="106.3">AB5</text>
<text x="220.5" y="102.8">VCC1P8_At</text>
<text x="113.9" y="111.6">AD15</text>
<text x="113.9" y="113.4">AC15</text>
<text x="179" y="108.1">AD3</text>
<text x="179" y="109.9">AD6</text>
<text x="179" y="111.6">Y9</text>
<text x="179" y="113.4">W9</text>
<text x="64" y="118.4">VCC3P3_SYS</text>
<text x="113.9" y="118.7">AC17</text>
<text x="114" y="115.2">AB15</text>
<text x="114" y="117">AA15</text>
<text x="179" y="115.2">U6</text>
<text x="179" y="117">U7</text>
<text x="179" y="118.7">AC2</text>
<text x="186.7" y="115.2">VCC1P8_At</text>
<text x="218.7" y="118.6">As close as possible</text>
<text x="115.1" y="125.9">T24</text>
<text x="179" y="120.5">AE5</text>
<text x="179" y="125.9">AB8</text>
<text x="186" y="125.9">DGND</text>
<text x="210.9" y="125.9">DGND</text>
<text x="218.7" y="120.1">to the AP</text>
<text x="115" y="127.6">U23</text>
<text x="115" y="131.2">U24</text>
<text x="115.1" y="129.4">T25</text>
<text x="179" y="127.6">AA8</text>
<text x="179" y="129.4">AA7</text>
<text x="179" y="131.2">W10</text>
<text x="115" y="133">U25</text>
<text x="115.1" y="134.7">V24</text>
<text x="179" y="133">Y8</text>
<text x="179" y="134.7">W11</text>
<text x="114" y="141.9">AA18</text>
<text x="114" y="143.6">AA17</text>
<text x="114" y="138.3">AA20</text>
<text x="114" y="140.1">AA19</text>
<text x="179" y="141.9">Y12</text>
<text x="115.1" y="145.4">Y15</text>
<text x="115.1" y="147.2">Y14</text>
<text x="179" y="145.4">AE15</text>
<text x="179" y="147.2">W13</text>
<text x="44.4" y="159.5">I2C CH0 : Camera</text>
<text x="44.4" y="161.2">I2C CH1 : HDMI EDID</text>
<text x="44.4" y="163">I2C CH2 : Touch</text>
<text x="44.4" y="164.8">PMIC_I2C : PMIC</text>
<text x="229.9" y="196.7">NanoPC-T3</text>
<text x="228.1" y="200.4">Size</text>
<text x="229.9" y="202.2">A3</text>
<text x="235.2" y="200.4">Document Number</text>
<text x="235.2" y="202.2">06.AP Peripherals</text>
<text x="285" y="202.9">1709</text>
<text x="285" y="200.4">Rev</text>
<text x="228.1" y="205.7">Date:</text>
<text x="237.4" y="205.7">Friday, November 03, 2017</text>
<text x="263.7" y="205.7">Sheet</text>
<text x="272.6" y="205.7">6</text>
<text x="277.9" y="205.7">of</text>
<text x="283.2" y="205.7">14</text>
</g>
<g font-size="1.6" fill="#f00">
<text x="81.1" y="34.3">[14]</text>
<text x="85.7" y="34.3">UART0_TX</text>
<text x="203.4" y="34.3">USB_HOST_D+</text>
<text x="216.9" y="34.3">[12]</text>
<text x="36.6" y="36.1">[14]</text>
<text x="41.2" y="36.1">UART0_RX</text>
<text x="203" y="41.4">USB_OTG_D+</text>
<text x="203.4" y="36.1">USB_HOST_D-</text>
<text x="215.5" y="41.4">[14]</text>
<text x="216.6" y="36.1">[12]</text>
<text x="81.1" y="46.9">[14]</text>
<text x="85.7" y="46.9">GPIOC7</text>
<text x="203" y="43.2">USB_OTG_D-</text>
<text x="203.2" y="46.9">USB_OTG_ID</text>
<text x="215.1" y="43.2">[14]</text>
<text x="215.3" y="46.9">[14]</text>
<text x="80.9" y="50.3">[14]</text>
<text x="81.1" y="48.7">[14]</text>
<text x="85.5" y="50.3">GPIOC28</text>
<text x="85.7" y="48.7">GPIOC8</text>
<text x="75.6" y="55.8">[14]</text>
<text x="75.6" y="57.6">[14]</text>
<text x="80.2" y="55.8">UART3_TX/GPIOD21</text>
<text x="80.2" y="57.6">UART3_RX/GPIOD17</text>
<text x="191.3" y="62.8">GPIOB25</text>
<text x="191.5" y="64.7">GPIOB26</text>
<text x="200" y="62.8">[13]</text>
<text x="200.2" y="64.7">[14]</text>
<text x="81.2" y="66.5">[13,14]</text>
<text x="81.2" y="68.1">[13,14]</text>
<text x="81.2" y="71.5">[10,14]</text>
<text x="81.2" y="69.7">[10,14]</text>
<text x="88.2" y="66.5">I2C0_SCL</text>
<text x="88.2" y="68.1">I2C0_SDA</text>
<text x="88.2" y="71.5">I2C1_SDA</text>
<text x="88.2" y="69.7">I2C1_SCL</text>
<text x="191.5" y="69.7">UART4_TX/GPIOB29</text>
<text x="191.5" y="71.8">GPIOB30</text>
<text x="191.5" y="68.1">UART4_RX/GPIOB28</text>
<text x="191.5" y="66.3">GPIOB27</text>
<text x="200.2" y="71.8">[14]</text>
<text x="200.2" y="66.3">[14]</text>
<text x="208.8" y="69.7">[14]</text>
<text x="209.1" y="68.1">[14]</text>
<text x="83.6" y="73.3">[13]</text>
<text x="83.6" y="75.2">[13]</text>
<text x="88.2" y="73.3">I2C2_SCL</text>
<text x="88.2" y="75.2">I2C2_SDA</text>
<text x="191.5" y="73.6">GPIOB31</text>
<text x="200.2" y="73.6">[14]</text>
<text x="79.5" y="82.5">[14]</text>
<text x="84.1" y="82.5">SPI0_CLK/GPIOC29</text>
<text x="191.3" y="82.3">GMAC_TXD3</text>
<text x="191.3" y="80.6">GMAC_TXD2</text>
<text x="191.3" y="78.8">GMAC_TXD1</text>
<text x="202.7" y="82.3">[11]</text>
<text x="202.7" y="80.6">[11]</text>
<text x="202.7" y="78.8">[11]</text>
<text x="81.2" y="86.1">[14]</text>
<text x="83" y="84.3">[14]</text>
<text x="83.2" y="87.7">[14]</text>
<text x="85.9" y="86.1">SPI0_MOSI/GPIOC31</text>
<text x="87.7" y="84.3">SPI0_CS/GPIOC30</text>
<text x="87.8" y="87.7">SPI0_MISO/GPIOD0</text>
<text x="190.6" y="89.4">GMAC_RXD3</text>
<text x="190.6" y="87.7">GMAC_RXD2</text>
<text x="191.3" y="84.1">GMAC_TXEN</text>
<text x="202.4" y="89.4">[11]</text>
<text x="202.4" y="87.7">[11]</text>
<text x="202.9" y="84.1">[11]</text>
<text x="83.6" y="94.6">[11]</text>
<text x="83.6" y="91.1">[11]</text>
<text x="83.6" y="92.8">[11]</text>
<text x="88.2" y="94.6">GMAC_RXDV</text>
<text x="88.2" y="91.1">GMAC_RXD0</text>
<text x="88.2" y="92.8">GMAC_RXD1</text>
<text x="190.2" y="91.1">GMAC_MDC</text>
<text x="190.2" y="92.8">GMAC_MDIO</text>
<text x="192" y="94.6">PHY_nRST</text>
<text x="201.5" y="91.1">[11]</text>
<text x="202" y="92.8">[11]</text>
<text x="202.3" y="94.6">[11]</text>
<text x="79.5" y="100.3">[14]</text>
<text x="83.6" y="96.4">[11]</text>
<text x="84.1" y="100.3">SPI2_CLK/GPIOC9</text>
<text x="88.2" y="96.4">GMAC_RXCLK</text>
<text x="190.6" y="98.3">GMAC_TXCLK</text>
<text x="192" y="96.4">PHY_INTn</text>
<text x="201.8" y="96.4">[11]</text>
<text x="203" y="98.3">[11]</text>
<text x="79.5" y="102.1">[14]</text>
<text x="79.5" y="103.8">[14]</text>
<text x="79.7" y="105.4">[14]</text>
<text x="84.1" y="102.1">SPI2_CS/GPIOC10</text>
<text x="84.1" y="103.8">SPI2_MOSI/GPIOC12</text>
<text x="84.3" y="105.4">SPI2_MISO/GPIOC11</text>
<text x="83" y="127">[13]</text>
<text x="83" y="128.7">[13]</text>
<text x="83.4" y="130.3">[13]</text>
<text x="87.7" y="127">MMC0_CLK</text>
<text x="87.7" y="128.7">MMC0_CMD</text>
<text x="88" y="130.3">MMC0_D0</text>
<text x="195" y="126.6">PWRKEY_GPIO</text>
<text x="195" y="128.6">MMC0_CD</text>
<text x="204.8" y="128.6">[13]</text>
<text x="209.1" y="126.6">[5]</text>
<text x="83.4" y="132.1">[13]</text>
<text x="83.4" y="133.9">[13]</text>
<text x="83.4" y="135.7">[13]</text>
<text x="88" y="132.1">MMC0_D1</text>
<text x="88" y="133.9">MMC0_D2</text>
<text x="88" y="135.7">MMC0_D3</text>
<text x="195" y="132.1">AliveGPIO3</text>
<text x="205.5" y="132.1">[14]</text>
<text x="46.6" y="139.9">I2C0_SCL</text>
<text x="46.6" y="141.7">I2C0_SDA</text>
<text x="46.6" y="143.5">I2C1_SCL</text>
<text x="194.9" y="143">GPIOD8/PPM</text>
<text x="206.8" y="143">[14]</text>
<text x="46.6" y="145.2">I2C1_SDA</text>
<text x="46.6" y="147">I2C2_SCL</text>
<text x="46.6" y="148.8">I2C2_SDA</text>
<text x="194.9" y="146.5">GPIOD1/PWM0</text>
<text x="195.2" y="148.1">GPIOC13/PWM1</text>
<text x="208.2" y="146.5">[14]</text>
<text x="209.5" y="148.1">[13,14]</text>
<text x="21" y="153.6">[2,7]</text>
<text x="21.2" y="151.8">[2,7]</text>
<text x="26.1" y="153.6">GPIOE31/PMIC_SDA</text>
<text x="26.3" y="151.8">GPIOE30/PMIC_SCL</text>
</g>
<g font-size="1.6" fill="#003f7f">
<text x="120" y="34.5">GPIOD18/UARTTXD0/ISO7816/SDWP2</text>
<text x="163.9" y="34.5">USB2.0HOST_DP</text>
<text x="120" y="36.3">GPIOD14/UARTRXD0/ISO7816</text>
<text x="120" y="38.1">GPIOD19/UARTTXD1/ISO7816/SDnCD2</text>
<text x="120" y="39.8">GPIOD15/UARTRXD1/ISO7816</text>
<text x="120" y="41.6">SA4/GPIOC4/UARTnDCD1/SDnINT0</text>
<text x="159.3" y="38.1">USB2.0HOST_RKELVIN</text>
<text x="163.6" y="36.3">USB2.0HOST_DM</text>
<text x="164.8" y="41.6">USB2.0OTG_DP</text>
<text x="120" y="43.4">SA5/GPIOC5/UARTnCTS1/SDWP0</text>
<text x="120" y="45.2">SA6/GPIOC6/UARTnRTS1/SDnCD0</text>
<text x="120" y="46.9">SA7/GPIOC7/UARTnDSR1/SDnRST1</text>
<text x="160.2" y="45.2">USB2.0OTG_RKELVIN</text>
<text x="164.5" y="43.4">USB2.0OTG_DM</text>
<text x="165.4" y="46.9">USB2.0OTG_ID</text>
<text x="120" y="48.7">SA8/GPIOC8/UARTnDTR1/SDnINT1</text>
<text x="120" y="50.5">GPIOC28/nSCS1/UARTnRI1</text>
<text x="120" y="52.3">GPIOD20/UARTTXD2/RESERVED/SDWP1</text>
<text x="159.4" y="50.5">USB2.0OTG_USBVBUS</text>
<text x="162.7" y="48.7">USB2.0OTG_VBUS</text>
<text x="120" y="54.1">GPIOD16/UARTRXD2/RESERVED</text>
<text x="120" y="55.8">GPIOD21/UARTTXD3/RESERVED/SDnCD1</text>
<text x="120" y="57.6">GPIOD17/UARTRXD3/RESERVED</text>
<text x="162.4" y="55.8">USBHSIC_STROBE</text>
<text x="164.7" y="54.1">USBHSIC_DATA</text>
<text x="155.7" y="64.7">SD10/GPIOB26/TSIDATA0[2]</text>
<text x="156.5" y="61.2">SD8/GPIOB24/TSIDATA0[0]</text>
<text x="156.5" y="63">SD9/GPIOB25/TSIDATA0[1]</text>
<text x="120" y="68.3">GPIOD3/SDA0/ISO7816</text>
<text x="120" y="66.5">GPIOD2/SCL0/ISO7816</text>
<text x="120" y="71.8">GPIOD5/SDA1</text>
<text x="120" y="70.1">GPIOD4/SCL1</text>
<text x="146.6" y="68.3">SD12/GPIOB28/TSIDATA0[4]/UARTRXD4</text>
<text x="146.8" y="70.1">SD13/GPIOB29/TSIDATA0[5]/UARTTXD4</text>
<text x="155.7" y="66.5">SD11/GPIOB27/TSIDATA0[3]</text>
<text x="155.7" y="71.8">SD14/GPIOB30/TSIDATA0[6]</text>
<text x="120" y="75.4">GPIOD7/SDA2</text>
<text x="120" y="73.6">GPIOD6/SCL2</text>
<text x="155.7" y="73.6">SD15/GPIOB31/TSIDATA0[7]</text>
<text x="120" y="82.5">GPIOC29/SPICLK0</text>
<text x="159.8" y="82.5">GPIOE10/GMAC_TXD3</text>
<text x="160.7" y="79">GPIOE8/GMAC_TXD1</text>
<text x="160.7" y="80.7">GPIOE9/GMAC_TXD2</text>
<text x="120" y="86.1">GPIOC31/SPITXD0</text>
<text x="120" y="87.8">GPIOD0/SPIRXD0/PWM3</text>
<text x="120" y="84.3">GPIOC30/SPIFRM0</text>
<text x="159.6" y="84.3">GPIOE11/GMAC_TXEN</text>
<text x="159.6" y="86.1">GPIOE12/GMAC_TXER</text>
<text x="159.6" y="87.8">GPIOE16/GMAC_RXD2</text>
<text x="159.6" y="89.6">GPIOE17/GMAC_RXD3</text>
<text x="120" y="91.4">GPIOE14/GMAC_RXD0/SPICLK1</text>
<text x="120" y="93.2">GPIOE15/GMAC_RXD1/SPIFRM1</text>
<text x="120" y="95">GPIOE19/GMAC_RXDV/SPITXD1</text>
<text x="159.5" y="95">GPIOE22/GMAC_RXER</text>
<text x="159.7" y="93.2">GPIOE21/GMAC_MDIO</text>
<text x="160.3" y="91.4">GPIOE20/GMAC_MDC</text>
<text x="120" y="100.3">SA9/GPIOC9/SPICLK2/PDMStrobe</text>
<text x="120" y="96.7">GPIOE18/GMAC_RXCLK/SPIRXD1</text>
<text x="157.5" y="98.5">GPIOE24/GMAC_GTXCLK</text>
<text x="160.5" y="96.7">GPIOE23/GMAC_CRS</text>
<text x="120" y="103.8">SA12/GPIOC12/SPITXD2/SDnRST2</text>
<text x="120" y="105.6">SA11/GPIOC11/SPIRXD2/USB2.0OTG_DrvVBUS</text>
<text x="120" y="102.1">SA10/GPIOC10/SPIFRM2</text>
<text x="172.7" y="105.6">ADC0</text>
<text x="172.7" y="107.4">ADC1</text>
<text x="120" y="112.7">GPIOD9/I2SDOUT0/AC97_DOUT</text>
<text x="172.7" y="109.2">ADC2</text>
<text x="172.7" y="111">ADC3</text>
<text x="172.7" y="112.7">ADC4</text>
<text x="120" y="114.5">GPIOD11/I2SDIN0/AC97_DIN</text>
<text x="120" y="116.3">GPIOD10/I2SBCLK0/AC97_BCLK</text>
<text x="120" y="118.1">GPIOD13/I2SMCLK0/AC97_nRST</text>
<text x="120" y="119.8">GPIOD12/I2SLRCK0/AC97_SYNC</text>
<text x="170.4" y="119.8">ADCREF</text>
<text x="172.7" y="114.5">ADC5</text>
<text x="172.7" y="116.3">ADC6</text>
<text x="172.7" y="118.1">ADC7</text>
<text x="166.8" y="121.6">ADCREFGND</text>
<text x="120" y="127">GPIOA29/SDCLK0</text>
<text x="120" y="128.7">GPIOA31/SDCMD0</text>
<text x="120" y="130.5">GPIOB1/SDDAT0[0]</text>
<text x="168.5" y="127">AliveGPIO0</text>
<text x="168.5" y="128.7">AliveGPIO1</text>
<text x="168.5" y="130.5">AliveGPIO2</text>
<text x="120" y="134.1">GPIOB5/SDDAT0[2]</text>
<text x="120" y="135.8">GPIOB7/SDDAT0[3]</text>
<text x="120" y="132.3">GPIOB3/SDDAT0[1]</text>
<text x="168.5" y="132.3">AliveGPIO3</text>
<text x="168.5" y="134.1">AliveGPIO4</text>
<text x="168.5" y="135.8">AliveGPIO5</text>
<text x="120" y="143">GPIOD24/SDDAT1[0]</text>
<text x="120" y="139.4">GPIOD22/SDCLK1</text>
<text x="120" y="141.2">GPIOD23/SDCMD1</text>
<text x="166.9" y="143">GPIOD8/PPM</text>
<text x="120" y="144.7">GPIOD25/SDDAT1[1]</text>
<text x="120" y="146.5">GPIOD26/SDDAT1[2]</text>
<text x="120" y="148.3">GPIOD27/SDDAT1[3]</text>
<text x="153.2" y="148.3">SA13/GPIOC13/PWM1/SDnINT2</text>
<text x="161.1" y="146.5">GPIOD1/PWM0/SA25</text>
</g>
<g font-size="1.3">
<text x="30.8" y="1.3">5</text>
<text x="88.8" y="1.3">4</text>
<text x="146.9" y="1.3">3</text>
<text x="205" y="1.3">2</text>
<text x="263.1" y="1.3">1</text>
<text x=".5" y="28.4">D</text>
<text x="292.6" y="28.4">D</text>
<text x=".5" y="79.5">C</text>
<text x="292.6" y="79.5">C</text>
<text x=".5" y="130.6">B</text>
<text x="292.6" y="130.6">B</text>
<text x=".5" y="181.7">A</text>
<text x="292.6" y="181.7">A</text>
<text x="30.8" y="207.4">5</text>
<text x="88.8" y="207.4">4</text>
<text x="146.9" y="207.4">3</text>
<text x="205" y="207.4">2</text>
<text x="263.1" y="207.4">1</text>
</g>
</svg>
